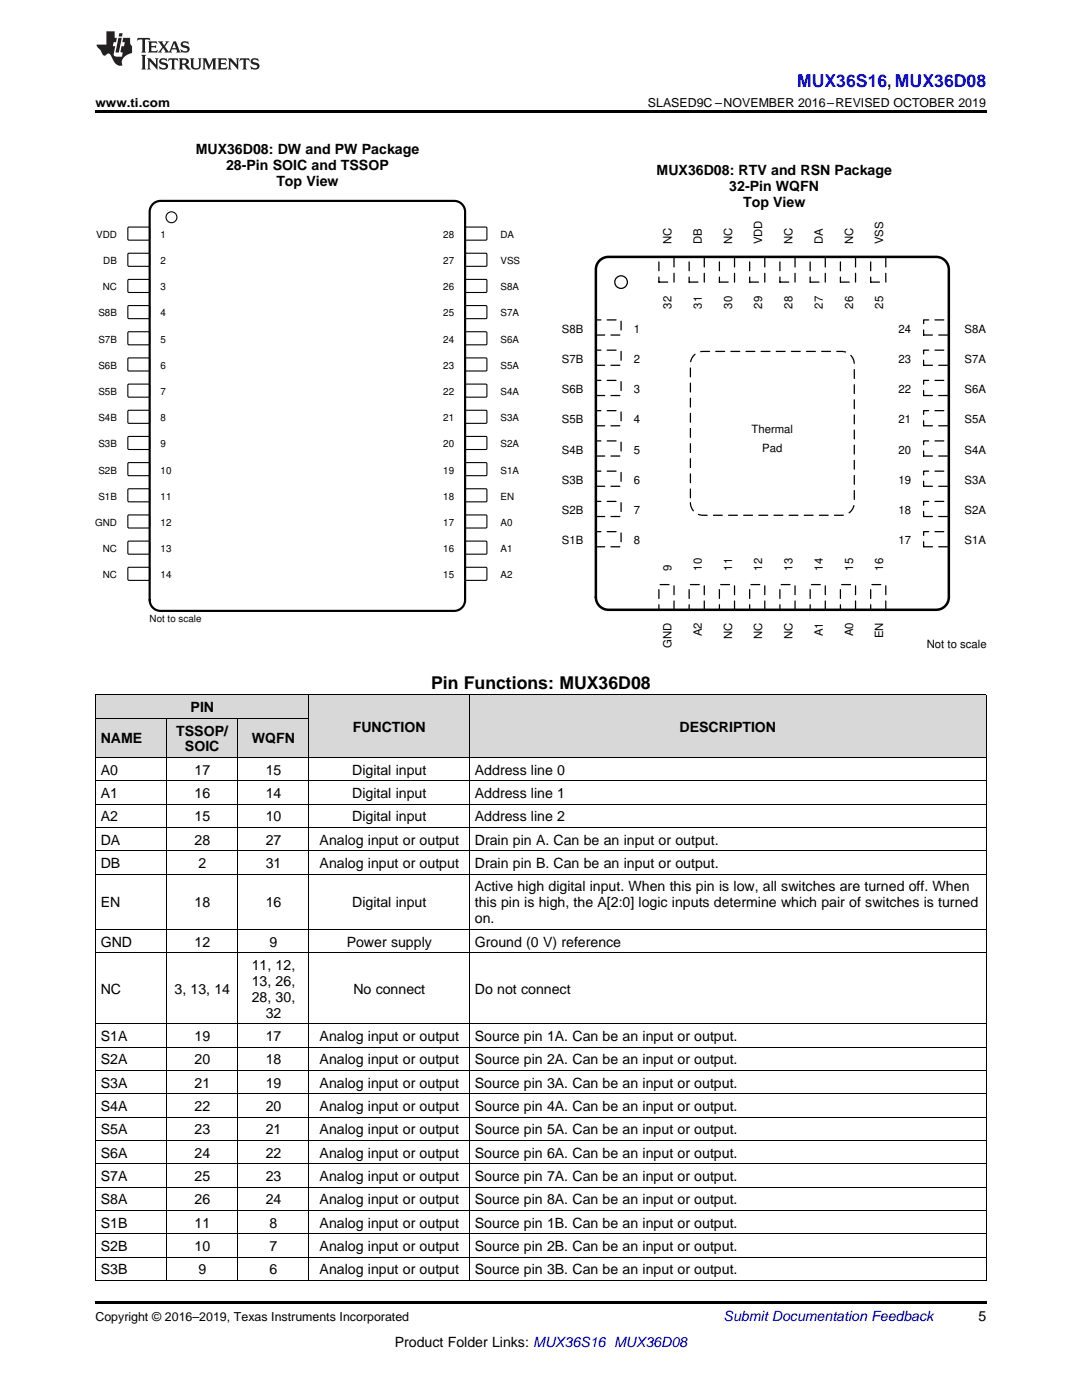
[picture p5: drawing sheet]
<svg xmlns="http://www.w3.org/2000/svg" width="216mm" height="279mm" viewBox="0 0 216 279" stroke-linecap="round" stroke-linejoin="round" font-family="sans-serif">
<g fill="#d8d8d8">
<path d="M61.7 138.7h32v12.5h-32z"/>
<path d="M93.7 138.7h103.1v12.5h-103.1z"/>
<path d="M19 143.4h14.3v7.8h-14.3z"/>
<path d="M33.3 143.4h14.2v7.8h-14.2z"/>
<path d="M47.5 143.4h14.2v7.8h-14.2z"/>
<path d="M19 138.7h14.3v4.7h-14.3z"/>
<path d="M33.3 138.7h14.2v4.7h-14.2z"/>
<path d="M47.5 138.7h14.2v4.7h-14.2z"/>
</g>
<path d="M19 259.7h177.8v.5h-177.8z" fill="#000"/>
<g fill="none" stroke="#000" stroke-width=".2">
<path d="M19 138.7h177.8M19.1 138.7v116.9M61.6 138.7v116.9M93.6 138.7v116.9M196.8 138.7v116.9M19 155.8h177.8M19 151.2h177.8M19 143.4h42.7M33.2 143.4v112.2M47.4 143.4v112.2M19 174.5h177.8M19 169.8h177.8"/>
<path d="M19 165.2h177.8M19 160.5h177.8M19 190.1h177.8M19 185.5h177.8M19 218.3h177.8M19 213.6h177.8M19 209h177.8M19 204.3h177.8M19 236.9h177.8M19 232.3h177.8M19 227.6h177.8M19 222.9h177.8"/>
<path d="M19 255.5h177.8M19 250.9h177.8M19 246.2h177.8M19 241.6h177.8"/>
</g>
<path d="M131.5 51.3h3v5h-3z" fill-rule="evenodd" fill="#fff"/>
<path d="M131.5 51.3h3v5h-3z" fill="none" stroke="#000" stroke-width=".25" stroke-dasharray="1.8 1.3"/>
<path d="M131.5 116.7h3v5h-3z" fill-rule="evenodd" fill="#fff"/>
<path d="M131.5 116.7h3v5h-3z" fill="none" stroke="#000" stroke-width=".25" stroke-dasharray="1.8 1.3"/>
<path d="M118.9 63.8h5v3.1h-5z" fill-rule="evenodd" fill="#fff"/>
<path d="M118.9 63.8h5v3.1h-5z" fill="none" stroke="#000" stroke-width=".25" stroke-dasharray="1.8 1.3"/>
<path d="M184.3 63.8h5v3.1h-5z" fill-rule="evenodd" fill="#fff"/>
<path d="M184.3 63.8h5v3.1h-5z" fill="none" stroke="#000" stroke-width=".25" stroke-dasharray="1.8 1.3"/>
<path d="M137.5 51.3h3v5h-3z" fill-rule="evenodd" fill="#fff"/>
<path d="M137.5 51.3h3v5h-3z" fill="none" stroke="#000" stroke-width=".25" stroke-dasharray="1.8 1.3"/>
<path d="M137.5 116.7h3v5h-3z" fill-rule="evenodd" fill="#fff"/>
<path d="M137.5 116.7h3v5h-3z" fill="none" stroke="#000" stroke-width=".25" stroke-dasharray="1.8 1.3"/>
<path d="M118.9 69.9h5v3h-5z" fill-rule="evenodd" fill="#fff"/>
<path d="M118.9 69.9h5v3h-5z" fill="none" stroke="#000" stroke-width=".25" stroke-dasharray="1.8 1.3"/>
<path d="M184.3 69.9h5v3h-5z" fill-rule="evenodd" fill="#fff"/>
<path d="M184.3 69.9h5v3h-5z" fill="none" stroke="#000" stroke-width=".25" stroke-dasharray="1.8 1.3"/>
<path d="M143.5 51.3h3.1v5h-3.1z" fill-rule="evenodd" fill="#fff"/>
<path d="M143.5 51.3h3.1v5h-3.1z" fill="none" stroke="#000" stroke-width=".25" stroke-dasharray="1.8 1.3"/>
<path d="M143.5 116.7h3.1v5h-3.1z" fill-rule="evenodd" fill="#fff"/>
<path d="M143.5 116.7h3.1v5h-3.1z" fill="none" stroke="#000" stroke-width=".25" stroke-dasharray="1.8 1.3"/>
<path d="M118.9 75.9h5v3h-5z" fill-rule="evenodd" fill="#fff"/>
<path d="M118.9 75.9h5v3h-5z" fill="none" stroke="#000" stroke-width=".25" stroke-dasharray="1.8 1.3"/>
<path d="M184.3 75.9h5v3h-5z" fill-rule="evenodd" fill="#fff"/>
<path d="M184.3 75.9h5v3h-5z" fill="none" stroke="#000" stroke-width=".25" stroke-dasharray="1.8 1.3"/>
<path d="M149.6 51.3h3v5h-3z" fill-rule="evenodd" fill="#fff"/>
<path d="M149.6 51.3h3v5h-3z" fill="none" stroke="#000" stroke-width=".25" stroke-dasharray="1.8 1.3"/>
<path d="M149.6 116.7h3v5h-3z" fill-rule="evenodd" fill="#fff"/>
<path d="M149.6 116.7h3v5h-3z" fill="none" stroke="#000" stroke-width=".25" stroke-dasharray="1.8 1.3"/>
<path d="M118.9 82h5v3h-5z" fill-rule="evenodd" fill="#fff"/>
<path d="M118.9 82h5v3h-5z" fill="none" stroke="#000" stroke-width=".25" stroke-dasharray="1.8 1.3"/>
<path d="M184.3 82h5v3h-5z" fill-rule="evenodd" fill="#fff"/>
<path d="M184.3 82h5v3h-5z" fill="none" stroke="#000" stroke-width=".25" stroke-dasharray="1.8 1.3"/>
<path d="M155.6 51.3h3v5h-3z" fill-rule="evenodd" fill="#fff"/>
<path d="M155.6 51.3h3v5h-3z" fill="none" stroke="#000" stroke-width=".25" stroke-dasharray="1.8 1.3"/>
<path d="M155.6 116.7h3v5h-3z" fill-rule="evenodd" fill="#fff"/>
<path d="M155.6 116.7h3v5h-3z" fill="none" stroke="#000" stroke-width=".25" stroke-dasharray="1.8 1.3"/>
<path d="M118.9 88h5v3h-5z" fill-rule="evenodd" fill="#fff"/>
<path d="M118.9 88h5v3h-5z" fill="none" stroke="#000" stroke-width=".25" stroke-dasharray="1.8 1.3"/>
<path d="M184.3 88h5v3h-5z" fill-rule="evenodd" fill="#fff"/>
<path d="M184.3 88h5v3h-5z" fill="none" stroke="#000" stroke-width=".25" stroke-dasharray="1.8 1.3"/>
<path d="M161.7 51.3h3v5h-3z" fill-rule="evenodd" fill="#fff"/>
<path d="M161.7 51.3h3v5h-3z" fill="none" stroke="#000" stroke-width=".25" stroke-dasharray="1.8 1.3"/>
<path d="M161.7 116.7h3v5h-3z" fill-rule="evenodd" fill="#fff"/>
<path d="M161.7 116.7h3v5h-3z" fill="none" stroke="#000" stroke-width=".25" stroke-dasharray="1.8 1.3"/>
<path d="M118.9 94h5v3h-5z" fill-rule="evenodd" fill="#fff"/>
<path d="M118.9 94h5v3h-5z" fill="none" stroke="#000" stroke-width=".25" stroke-dasharray="1.8 1.3"/>
<path d="M184.3 94h5v3h-5z" fill-rule="evenodd" fill="#fff"/>
<path d="M184.3 94h5v3h-5z" fill="none" stroke="#000" stroke-width=".25" stroke-dasharray="1.8 1.3"/>
<path d="M167.7 51.3h3v5h-3z" fill-rule="evenodd" fill="#fff"/>
<path d="M167.7 51.3h3v5h-3z" fill="none" stroke="#000" stroke-width=".25" stroke-dasharray="1.8 1.3"/>
<path d="M167.7 116.7h3v5h-3z" fill-rule="evenodd" fill="#fff"/>
<path d="M167.7 116.7h3v5h-3z" fill="none" stroke="#000" stroke-width=".25" stroke-dasharray="1.8 1.3"/>
<path d="M118.9 100.1h5v3h-5z" fill-rule="evenodd" fill="#fff"/>
<path d="M118.9 100.1h5v3h-5z" fill="none" stroke="#000" stroke-width=".25" stroke-dasharray="1.8 1.3"/>
<path d="M184.3 100.1h5v3h-5z" fill-rule="evenodd" fill="#fff"/>
<path d="M184.3 100.1h5v3h-5z" fill="none" stroke="#000" stroke-width=".25" stroke-dasharray="1.8 1.3"/>
<path d="M173.7 51.3h3.1v5h-3.1z" fill-rule="evenodd" fill="#fff"/>
<path d="M173.7 51.3h3.1v5h-3.1z" fill="none" stroke="#000" stroke-width=".25" stroke-dasharray="1.8 1.3"/>
<path d="M173.7 116.7h3.1v5h-3.1z" fill-rule="evenodd" fill="#fff"/>
<path d="M173.7 116.7h3.1v5h-3.1z" fill="none" stroke="#000" stroke-width=".25" stroke-dasharray="1.8 1.3"/>
<path d="M118.9 106.1h5v3h-5z" fill-rule="evenodd" fill="#fff"/>
<path d="M118.9 106.1h5v3h-5z" fill="none" stroke="#000" stroke-width=".25" stroke-dasharray="1.8 1.3"/>
<path d="M184.3 106.1h5v3h-5z" fill-rule="evenodd" fill="#fff"/>
<path d="M184.3 106.1h5v3h-5z" fill="none" stroke="#000" stroke-width=".25" stroke-dasharray="1.8 1.3"/>
<circle cx="123.9" cy="56.3" r="1.26" fill="none" stroke="#000" stroke-width=".25"/>
<path d="M119.5 52.2a2.51 2.51 0 0 1 1.9-.9h65.4a2.52 2.52 0 0 1 2.5 2.5v65.4a2.52 2.52 0 0 1-2.5 2.5h-65.4a2.52 2.52 0 0 1-2.5-2.5v-65.4l.1-.6z" fill="none" stroke="#000" stroke-width=".5"/>
<path d="M138.3 71.1a2.51 2.51 0 0 1 2-1h27.6a2.52 2.52 0 0 1 2.6 2.6v27.6a2.52 2.52 0 0 1-2.6 2.5h-27.6a2.52 2.52 0 0 1-2.5-2.5v-27.6v-.6z" fill-rule="evenodd" fill="#fff"/>
<path d="M138.3 71.1a2.51 2.51 0 0 1 2-1h27.6a2.52 2.52 0 0 1 2.6 2.6v27.6a2.52 2.52 0 0 1-2.6 2.5h-27.6a2.52 2.52 0 0 1-2.5-2.5v-27.6v-.6z" fill="none" stroke="#000" stroke-width=".25" stroke-dasharray="1.8 1.3"/>
<path d="M25.6 45.4h4.2v2.5h-4.2z" fill-rule="evenodd" fill="#fff"/>
<path d="M25.6 45.4h4.2v2.5h-4.2z" fill="none" stroke="#000" stroke-width=".22"/>
<path d="M92.9 45.4h4.2v2.5h-4.2z" fill-rule="evenodd" fill="#fff"/>
<path d="M92.9 45.4h4.2v2.5h-4.2z" fill="none" stroke="#000" stroke-width=".22"/>
<path d="M25.6 50.6h4.2v2.5h-4.2z" fill-rule="evenodd" fill="#fff"/>
<path d="M25.6 50.6h4.2v2.5h-4.2z" fill="none" stroke="#000" stroke-width=".22"/>
<path d="M92.9 50.6h4.2v2.5h-4.2z" fill-rule="evenodd" fill="#fff"/>
<path d="M92.9 50.6h4.2v2.5h-4.2z" fill="none" stroke="#000" stroke-width=".22"/>
<path d="M25.6 55.8h4.2v2.5h-4.2z" fill-rule="evenodd" fill="#fff"/>
<path d="M25.6 55.8h4.2v2.5h-4.2z" fill="none" stroke="#000" stroke-width=".22"/>
<path d="M92.9 55.8h4.2v2.5h-4.2z" fill-rule="evenodd" fill="#fff"/>
<path d="M92.9 55.8h4.2v2.5h-4.2z" fill="none" stroke="#000" stroke-width=".22"/>
<path d="M25.6 61h4.2v2.5h-4.2z" fill-rule="evenodd" fill="#fff"/>
<path d="M25.6 61h4.2v2.5h-4.2z" fill="none" stroke="#000" stroke-width=".22"/>
<path d="M92.9 61h4.2v2.5h-4.2z" fill-rule="evenodd" fill="#fff"/>
<path d="M92.9 61h4.2v2.5h-4.2z" fill="none" stroke="#000" stroke-width=".22"/>
<path d="M25.6 66.3h4.2v2.5h-4.2z" fill-rule="evenodd" fill="#fff"/>
<path d="M25.6 66.3h4.2v2.5h-4.2z" fill="none" stroke="#000" stroke-width=".22"/>
<path d="M92.9 66.3h4.2v2.5h-4.2z" fill-rule="evenodd" fill="#fff"/>
<path d="M92.9 66.3h4.2v2.5h-4.2z" fill="none" stroke="#000" stroke-width=".22"/>
<path d="M25.6 71.5h4.2v2.5h-4.2z" fill-rule="evenodd" fill="#fff"/>
<path d="M25.6 71.5h4.2v2.5h-4.2z" fill="none" stroke="#000" stroke-width=".22"/>
<path d="M92.9 71.5h4.2v2.5h-4.2z" fill-rule="evenodd" fill="#fff"/>
<path d="M92.9 71.5h4.2v2.5h-4.2z" fill="none" stroke="#000" stroke-width=".22"/>
<path d="M25.6 76.7h4.2v2.5h-4.2z" fill-rule="evenodd" fill="#fff"/>
<path d="M25.6 76.7h4.2v2.5h-4.2z" fill="none" stroke="#000" stroke-width=".22"/>
<path d="M92.9 76.7h4.2v2.5h-4.2z" fill-rule="evenodd" fill="#fff"/>
<path d="M92.9 76.7h4.2v2.5h-4.2z" fill="none" stroke="#000" stroke-width=".22"/>
<path d="M25.6 81.9h4.2v2.5h-4.2z" fill-rule="evenodd" fill="#fff"/>
<path d="M25.6 81.9h4.2v2.5h-4.2z" fill="none" stroke="#000" stroke-width=".22"/>
<path d="M92.9 81.9h4.2v2.5h-4.2z" fill-rule="evenodd" fill="#fff"/>
<path d="M92.9 81.9h4.2v2.5h-4.2z" fill="none" stroke="#000" stroke-width=".22"/>
<path d="M25.6 87.2h4.2v2.4h-4.2z" fill-rule="evenodd" fill="#fff"/>
<path d="M25.6 87.2h4.2v2.4h-4.2z" fill="none" stroke="#000" stroke-width=".22"/>
<path d="M92.9 87.2h4.2v2.4h-4.2z" fill-rule="evenodd" fill="#fff"/>
<path d="M92.9 87.2h4.2v2.4h-4.2z" fill="none" stroke="#000" stroke-width=".22"/>
<path d="M25.6 92.4h4.2v2.5h-4.2z" fill-rule="evenodd" fill="#fff"/>
<path d="M25.6 92.4h4.2v2.5h-4.2z" fill="none" stroke="#000" stroke-width=".22"/>
<path d="M92.9 92.4h4.2v2.5h-4.2z" fill-rule="evenodd" fill="#fff"/>
<path d="M92.9 92.4h4.2v2.5h-4.2z" fill="none" stroke="#000" stroke-width=".22"/>
<path d="M25.6 97.6h4.2v2.5h-4.2z" fill-rule="evenodd" fill="#fff"/>
<path d="M25.6 97.6h4.2v2.5h-4.2z" fill="none" stroke="#000" stroke-width=".22"/>
<path d="M92.9 97.6h4.2v2.5h-4.2z" fill-rule="evenodd" fill="#fff"/>
<path d="M92.9 97.6h4.2v2.5h-4.2z" fill="none" stroke="#000" stroke-width=".22"/>
<path d="M25.6 102.8h4.2v2.5h-4.2z" fill-rule="evenodd" fill="#fff"/>
<path d="M25.6 102.8h4.2v2.5h-4.2z" fill="none" stroke="#000" stroke-width=".22"/>
<path d="M92.9 102.8h4.2v2.5h-4.2z" fill-rule="evenodd" fill="#fff"/>
<path d="M92.9 102.8h4.2v2.5h-4.2z" fill="none" stroke="#000" stroke-width=".22"/>
<path d="M25.6 108.1h4.2v2.4h-4.2z" fill-rule="evenodd" fill="#fff"/>
<path d="M25.6 108.1h4.2v2.4h-4.2z" fill="none" stroke="#000" stroke-width=".22"/>
<path d="M92.9 108.1h4.2v2.4h-4.2z" fill-rule="evenodd" fill="#fff"/>
<path d="M92.9 108.1h4.2v2.4h-4.2z" fill="none" stroke="#000" stroke-width=".22"/>
<path d="M25.6 113.3h4.2v2.5h-4.2z" fill-rule="evenodd" fill="#fff"/>
<path d="M25.6 113.3h4.2v2.5h-4.2z" fill="none" stroke="#000" stroke-width=".22"/>
<path d="M92.9 113.3h4.2v2.5h-4.2z" fill-rule="evenodd" fill="#fff"/>
<g fill="none" stroke="#000" stroke-width=".22">
<path d="M92.9 113.3h4.2v2.5h-4.2z"/>
<circle cx="34.2" cy="43.4" r="1.09"/>
</g>
<path d="M30.5 40.7l1-.5 .5-.1h58.6a2.18 2.18 0 0 1 2.2 2.2v77.4a2.18 2.18 0 0 1-2.2 2.2h-58.6a2.18 2.18 0 0 1-2.1-2.2v-77.4v-.6z" fill="none" stroke="#000" stroke-width=".44"/>
<path d="M19 22h177.8v.5h-177.8z" fill="#000"/>
<g fill="#231f20">
<path d="M27.5 7.6l-.1 .5 .4-.2h.6v.1v2.1l-.2 .4h1l-.3-.4v-2.1l.1-.1h.5l.5 .2-.2-.5zM29.5 8.3l.2 .3v1.5l-.2 .4h1.8l.2-.6a1.04 1.04 0 0 1-1.3 .2v-.7h.6l.3 .2v-.6l-.3 .2h-.6v-.6l.8-.1 .4 .3-.2-.5zM31.5 8.3l.9 1.1-.9 1.1h.8l-.2-.2 .5-.7 .4 .7-.2 .2h1.5l-.1-.2 .1-.4h.9l.1 .4-.2 .2h1l-.3-.3-.7-1.9h-.5l-.9 2-.8-1 .9-1h-.8l.1 .3-.3 .5-.4-.6 .2-.2zM34.7 8.6l.4 1h-.7zM36.3 8.4a.63 .63 0 0 0-.2 .7 .63 .63 0 0 0 .6 .4l.6 .2 .1 .2a.75 .75 0 0 1-.7 .4 .75 .75 0 0 1-.6-.5l.1 .7 .1-.1a1.11 1.11 0 0 0 1.5-.6 1.13 1.13 0 0 0-1.2-.8l-.1-.4a1.04 1.04 0 0 1 1.2 .2l-.2-.5-.1 .1-.5-.2zM28.2 10.9l.2 .4v2.2l-.2 .4h1l-.3-.4v-2.2l.3-.4zM29.3 11.6l.3 .4v1.5l-.3 .4h.8l-.2-.4v-1.3l1.5 1.7v-1.9l.2-.4h-.7l.2 .4v.9l-1.1-1.3zM32 11.8a.62 .62 0 0 0-.2 .7 .62 .62 0 0 0 .6 .4l.6 .1 .1 .3a.76 .76 0 0 1-.7 .3 .76 .76 0 0 1-.6-.4l.1 .7 .1-.1a1.11 1.11 0 0 0 1.5-.6 1.13 1.13 0 0 0-1.2-.8l-.1-.4a1.04 1.04 0 0 1 1.2 .2l-.2-.6-.1 .1-.5-.1zM33.7 11.6l-.2 .6a.61 .61 0 0 1 .8-.3v1.6l-.2 .4h.9l-.2-.4v-1.6a.63 .63 0 0 1 .8 .3l-.2-.6zM35.6 11.6l.3 .4v1.5l-.3 .4h1l-.2-.2v-.8l.5 .2a.76 .76 0 0 0 1.2 .7l-1-1a.58 .58 0 0 0 .6-.5 .58 .58 0 0 0-.5-.6zM36.4 11.9h.1a.45 .45 0 0 1 .5 .1 .45 .45 0 0 1 .1 .5l-.7 .2zM37.9 11.6l.2 .2a2.17 2.17 0 0 0 .3 1.9 .99 .99 0 0 0 1.6-.6v-1.1l.2-.4h-.7l.2 .2a1.92 1.92 0 0 1-.2 1.8 .6 .6 0 0 1-.9-.5v-1.1l.2-.4zM40.4 11.6l.2 .4v1.5l-.2 .4h.7l-.2-.4v-1.4l.8 1.8 .8-1.8v1.4l-.2 .4h.9l-.2-.4v-1.5l.2-.4h-.8l-.6 1.5-.6-1.5zM43.4 11.6l.2 .4v1.5l-.2 .4h1.8l.2-.6a1.04 1.04 0 0 1-1.3 .1v-.6h.5l.4 .2v-.6l-.4 .2h-.5v-.7h.8l.3 .3-.1-.6zM45.5 11.6l.2 .4v1.5l-.2 .4h.7l-.2-.4v-1.3l1.5 1.7v-1.9l.2-.4h-.7l.2 .4v.9l-1.1-1.3zM47.9 11.6l-.1 .6a.61 .61 0 0 1 .8-.3v1.6l-.3 .4h1l-.3-.4 .1-1.6a.63 .63 0 0 1 .7 .3l-.1-.6zM50.2 11.8a.62 .62 0 0 0-.2 .7 .62 .62 0 0 0 .6 .4l.6 .1 .2 .3a.76 .76 0 0 1-.8 .3 .76 .76 0 0 1-.6-.4l.1 .7 .2-.1a1.11 1.11 0 0 0 1.5-.6 1.13 1.13 0 0 0-1.3-.8l-.1-.4a1.04 1.04 0 0 1 1.2 .2l-.1-.6-.2 .1-.5-.1z"/>
<path d="M21.2 6.3v2.6h-1.9l.1 .4 .7 .9a.91 .91 0 0 0 1 .8 .56 .56 0 0 1 .5-.3 .56 .56 0 0 1 .5 .3l.4 .8a1.53 1.53 0 0 0 1.9 1.2 1.54 1.54 0 0 1 1-2.1l.9-.3v-1.4a1.52 1.52 0 0 1-.3-1.6h-1.4l-.2 .8h.5l-.2 .8h-.4l-.2 1v.2l.4 .1-.2 .8a1.93 1.93 0 0 1-1.6-.3l.3-1.8h-.5l.2-.8h.4l.2-.8h-.4v-1.3zM23.6 7.6l-.6 2.9h.7l.6-2.9zM23.8 6.6l-.1 .7h.6l.2-.7z"/>
</g>
<text font-size="3.5" fill="#00f" x="159" y="17.3">MUX36S16, MUX36D08</text>
<text font-size="3.5" x="86" y="137.5">Pin Functions: MUX36D08</text>
<g font-size="2.8">
<text x="39.1" y="30.7">MUX36D08: DW and PW Package</text>
<text x="45.1" y="33.9">28-Pin SOIC and TSSOP</text>
<text x="131" y="34.9">MUX36D08: RTV and RSN Package</text>
<text x="55.1" y="37">Top View</text>
<text x="145.5" y="38.1">32-Pin WQFN</text>
<text x="148.3" y="41.3">Top View</text>
<text x="38" y="142.1">PIN</text>
<text x="20.1" y="148.4">NAME</text>
<text x="35.2" y="146.8">TSSOP/</text>
<text x="36.9" y="150">SOIC</text>
<text x="50.3" y="148.4">WQFN</text>
<text x="70.4" y="146">FUNCTION</text>
<text x="135.6" y="146">DESCRIPTION</text>
<text x="20.1" y="154.6">A0</text>
<text x="38.8" y="154.6">17</text>
<text x="53" y="154.6">15</text>
<text x="70.3" y="154.6">Digital input</text>
<text x="94.8" y="154.6">Address line 0</text>
<text x="20.1" y="159.3">A1</text>
<text x="38.8" y="159.3">16</text>
<text x="53" y="159.3">14</text>
<text x="70.3" y="159.3">Digital input</text>
<text x="94.8" y="159.3">Address line 1</text>
<text x="20.1" y="163.9">A2</text>
<text x="38.8" y="163.9">15</text>
<text x="53" y="163.9">10</text>
<text x="70.3" y="163.9">Digital input</text>
<text x="94.8" y="163.9">Address line 2</text>
<text x="20.1" y="168.6">DA</text>
<text x="20.1" y="173.2">DB</text>
<text x="38.8" y="168.6">28</text>
<text x="39.6" y="173.2">2</text>
<text x="53" y="168.6">27</text>
<text x="53" y="173.2">31</text>
<text x="63.8" y="168.6">Analog input or output</text>
<text x="63.8" y="173.2">Analog input or output</text>
<text x="94.8" y="168.6">Drain pin A. Can be an input or output.</text>
<text x="94.8" y="173.2">Drain pin B. Can be an input or output.</text>
<text x="94.8" y="177.9">Active high digital input. When this pin is low, all switches are turned off. When</text>
<text x="20.1" y="181.1">EN</text>
<text x="38.8" y="181.1">18</text>
<text x="53" y="181.1">16</text>
<text x="70.3" y="181.1">Digital input</text>
<text x="94.8" y="181.1">this pin is high, the A[2:0] logic inputs determine which pair of switches is turned</text>
<text x="94.8" y="184.3">on.</text>
<text x="20.1" y="188.9">GND</text>
<text x="38.8" y="188.9">12</text>
<text x="53.8" y="188.9">9</text>
<text x="69.2" y="188.9">Power supply</text>
<text x="94.8" y="188.9">Ground (0 V) reference</text>
<text x="50.2" y="193.6">11, 12,</text>
<text x="50.2" y="196.7">13, 26,</text>
<text x="20.1" y="198.3">NC</text>
<text x="34.8" y="198.3">3, 13, 14</text>
<text x="50.2" y="199.9">28, 30,</text>
<text x="53" y="203.1">32</text>
<text x="70.5" y="198.3">No connect</text>
<text x="94.8" y="198.3">Do not connect</text>
<text x="20.1" y="207.8">S1A</text>
<text x="38.8" y="207.8">19</text>
<text x="53" y="207.8">17</text>
<text x="63.8" y="207.8">Analog input or output</text>
<text x="94.8" y="207.8">Source pin 1A. Can be an input or output.</text>
<text x="20.1" y="212.4">S2A</text>
<text x="38.8" y="212.4">20</text>
<text x="53" y="212.4">18</text>
<text x="63.8" y="212.4">Analog input or output</text>
<text x="94.8" y="212.4">Source pin 2A. Can be an input or output.</text>
<text x="20.1" y="217.1">S3A</text>
<text x="20.1" y="221.7">S4A</text>
<text x="38.8" y="217.1">21</text>
<text x="38.8" y="221.7">22</text>
<text x="53" y="217.1">19</text>
<text x="53" y="221.7">20</text>
<text x="63.8" y="217.1">Analog input or output</text>
<text x="63.8" y="221.7">Analog input or output</text>
<text x="94.8" y="217.1">Source pin 3A. Can be an input or output.</text>
<text x="94.8" y="221.7">Source pin 4A. Can be an input or output.</text>
<text x="20.1" y="226.4">S5A</text>
<text x="38.8" y="226.4">23</text>
<text x="53" y="226.4">21</text>
<text x="63.8" y="226.4">Analog input or output</text>
<text x="94.8" y="226.4">Source pin 5A. Can be an input or output.</text>
<text x="20.1" y="231">S6A</text>
<text x="38.8" y="231">24</text>
<text x="53" y="231">22</text>
<text x="63.8" y="231">Analog input or output</text>
<text x="94.8" y="231">Source pin 6A. Can be an input or output.</text>
<text x="20.1" y="235.7">S7A</text>
<text x="38.8" y="235.7">25</text>
<text x="53" y="235.7">23</text>
<text x="63.8" y="235.7">Analog input or output</text>
<text x="94.8" y="235.7">Source pin 7A. Can be an input or output.</text>
<text x="20.1" y="240.3">S8A</text>
<text x="20.1" y="245">S1B</text>
<text x="38.8" y="240.3">26</text>
<text x="38.8" y="245">11</text>
<text x="53" y="240.3">24</text>
<text x="53.8" y="245">8</text>
<text x="63.8" y="240.3">Analog input or output</text>
<text x="63.8" y="245">Analog input or output</text>
<text x="94.8" y="240.3">Source pin 8A. Can be an input or output.</text>
<text x="94.8" y="245">Source pin 1B. Can be an input or output.</text>
<text x="20.1" y="249.7">S2B</text>
<text x="38.8" y="249.7">10</text>
<text x="53.8" y="249.7">7</text>
<text x="63.8" y="249.7">Analog input or output</text>
<text x="94.8" y="249.7">Source pin 2B. Can be an input or output.</text>
<text x="20.1" y="254.3">S3B</text>
<text x="39.6" y="254.3">9</text>
<text x="53.8" y="254.3">6</text>
<text x="63.8" y="254.3">Analog input or output</text>
<text x="94.8" y="254.3">Source pin 3B. Can be an input or output.</text>
<text x="195.3" y="263.6">5</text>
<text x="78.8" y="268.9">Product Folder Links: MUX36S16 MUX36D08</text>
</g>
<text font-size="2.8" fill="#0000c8" x="144.4" y="263.6">Submit Documentation Feedback</text>
<g font-size="2.5">
<text x="19" y="21.4">www.ti.com</text>
<text x="129.3" y="21.4">SLASED9C –NOVEMBER 2016–REVISED OCTOBER 2019</text>
<text x="19" y="263.6">Copyright © 2016–2019, Texas Instruments Incorporated</text>
</g>
<g font-size="2.3">
<text x="134" y="48.8" transform="rotate(-90 134 48.8)">NC</text>
<text x="140" y="48.8" transform="rotate(-90 140 48.8)">DB</text>
<text x="146.1" y="48.8" transform="rotate(-90 146.1 48.8)">NC</text>
<text x="152.1" y="48.8" transform="rotate(-90 152.1 48.8)">VDD</text>
<text x="158.1" y="48.8" transform="rotate(-90 158.1 48.8)">NC</text>
<text x="164.2" y="48.8" transform="rotate(-90 164.2 48.8)">DA</text>
<text x="170.2" y="48.8" transform="rotate(-90 170.2 48.8)">NC</text>
<text x="176.2" y="48.8" transform="rotate(-90 176.2 48.8)">VSS</text>
<text x="134" y="61.6" transform="rotate(-90 134 61.6)">32</text>
<text x="140" y="61.6" transform="rotate(-90 140 61.6)">31</text>
<text x="146.1" y="61.6" transform="rotate(-90 146.1 61.6)">30</text>
<text x="152.1" y="61.6" transform="rotate(-90 152.1 61.6)">29</text>
<text x="158.1" y="61.6" transform="rotate(-90 158.1 61.6)">28</text>
<text x="164.2" y="61.6" transform="rotate(-90 164.2 61.6)">27</text>
<text x="170.2" y="61.6" transform="rotate(-90 170.2 61.6)">26</text>
<text x="176.2" y="61.6" transform="rotate(-90 176.2 61.6)">25</text>
<text x="112.1" y="66.4">S8B</text>
<text x="126.4" y="66.4">1</text>
<text x="179.3" y="66.4">24</text>
<text x="192.5" y="66.4">S8A</text>
<text x="112.1" y="72.4">S7B</text>
<text x="126.4" y="72.4">2</text>
<text x="179.3" y="72.4">23</text>
<text x="192.5" y="72.4">S7A</text>
<text x="112.1" y="78.4">S6B</text>
<text x="126.4" y="78.4">3</text>
<text x="179.3" y="78.4">22</text>
<text x="192.5" y="78.4">S6A</text>
<text x="112.1" y="84.5">S5B</text>
<text x="126.4" y="84.5">4</text>
<text x="150" y="86.5">Thermal</text>
<text x="179.3" y="84.5">21</text>
<text x="192.5" y="84.5">S5A</text>
<text x="112.1" y="90.5">S4B</text>
<text x="126.4" y="90.5">5</text>
<text x="152.1" y="90.3">Pad</text>
<text x="179.3" y="90.5">20</text>
<text x="192.5" y="90.5">S4A</text>
<text x="112.1" y="96.5">S3B</text>
<text x="126.4" y="96.5">6</text>
<text x="179.3" y="96.5">19</text>
<text x="192.5" y="96.5">S3A</text>
<text x="112.1" y="102.6">S2B</text>
<text x="126.4" y="102.6">7</text>
<text x="179.3" y="102.6">18</text>
<text x="192.5" y="102.6">S2A</text>
<text x="112.1" y="108.6">S1B</text>
<text x="126.4" y="108.6">8</text>
<text x="134" y="113.9" transform="rotate(-90 134 113.9)">9</text>
<text x="140" y="113.9" transform="rotate(-90 140 113.9)">10</text>
<text x="146.1" y="113.9" transform="rotate(-90 146.1 113.9)">11</text>
<text x="152.1" y="113.9" transform="rotate(-90 152.1 113.9)">12</text>
<text x="158.1" y="113.9" transform="rotate(-90 158.1 113.9)">13</text>
<text x="164.2" y="113.9" transform="rotate(-90 164.2 113.9)">14</text>
<text x="170.2" y="113.9" transform="rotate(-90 170.2 113.9)">15</text>
<text x="176.2" y="113.9" transform="rotate(-90 176.2 113.9)">16</text>
<text x="179.3" y="108.6">17</text>
<text x="192.5" y="108.6">S1A</text>
<text x="134" y="129.2" transform="rotate(-90 134 129.2)">GND</text>
<text x="140" y="127" transform="rotate(-90 140 127)">A2</text>
<text x="146.1" y="127.5" transform="rotate(-90 146.1 127.5)">NC</text>
<text x="152.1" y="127.5" transform="rotate(-90 152.1 127.5)">NC</text>
<text x="158.1" y="127.5" transform="rotate(-90 158.1 127.5)">NC</text>
<text x="164.2" y="127" transform="rotate(-90 164.2 127)">A1</text>
<text x="170.2" y="127" transform="rotate(-90 170.2 127)">A0</text>
<text x="176.2" y="127.4" transform="rotate(-90 176.2 127.4)">EN</text>
<text x="184.9" y="129.2">Not to scale</text>
</g>
<g font-size="2">
<text x="19.2" y="47.5">VDD</text>
<text x="32" y="47.5">1</text>
<text x="88.5" y="47.5">28</text>
<text x="99.9" y="47.5">DA</text>
<text x="20.6" y="52.7">DB</text>
<text x="32" y="52.7">2</text>
<text x="88.5" y="52.7">27</text>
<text x="99.9" y="52.7">VSS</text>
<text x="20.5" y="57.9">NC</text>
<text x="32" y="57.9">3</text>
<text x="88.5" y="57.9">26</text>
<text x="99.9" y="57.9">S8A</text>
<text x="19.6" y="63.2">S8B</text>
<text x="32" y="63.2">4</text>
<text x="88.5" y="63.2">25</text>
<text x="99.9" y="63.2">S7A</text>
<text x="19.6" y="68.4">S7B</text>
<text x="32" y="68.4">5</text>
<text x="88.5" y="68.4">24</text>
<text x="99.9" y="68.4">S6A</text>
<text x="19.6" y="73.6">S6B</text>
<text x="32" y="73.6">6</text>
<text x="88.5" y="73.6">23</text>
<text x="99.9" y="73.6">S5A</text>
<text x="19.6" y="78.8">S5B</text>
<text x="32" y="78.8">7</text>
<text x="88.5" y="78.8">22</text>
<text x="99.9" y="78.8">S4A</text>
<text x="19.6" y="84.1">S4B</text>
<text x="19.6" y="89.3">S3B</text>
<text x="32" y="84.1">8</text>
<text x="32" y="89.3">9</text>
<text x="88.5" y="84.1">21</text>
<text x="88.5" y="89.3">20</text>
<text x="99.9" y="84.1">S3A</text>
<text x="99.9" y="89.3">S2A</text>
<text x="19.6" y="94.5">S2B</text>
<text x="32" y="94.5">10</text>
<text x="88.5" y="94.5">19</text>
<text x="99.9" y="94.5">S1A</text>
<text x="19.6" y="99.7">S1B</text>
<text x="32" y="99.7">11</text>
<text x="88.5" y="99.7">18</text>
<text x="99.9" y="99.7">EN</text>
<text x="19" y="104.9">GND</text>
<text x="32" y="104.9">12</text>
<text x="88.5" y="104.9">17</text>
<text x="99.9" y="104.9">A0</text>
<text x="20.5" y="110.2">NC</text>
<text x="32" y="110.2">13</text>
<text x="88.5" y="110.2">16</text>
<text x="99.9" y="110.2">A1</text>
<text x="20.5" y="115.4">NC</text>
<text x="32" y="115.4">14</text>
<text x="88.5" y="115.4">15</text>
<text x="99.9" y="115.4">A2</text>
<text x="29.9" y="124.1">Not to scale</text>
</g>
</svg>
